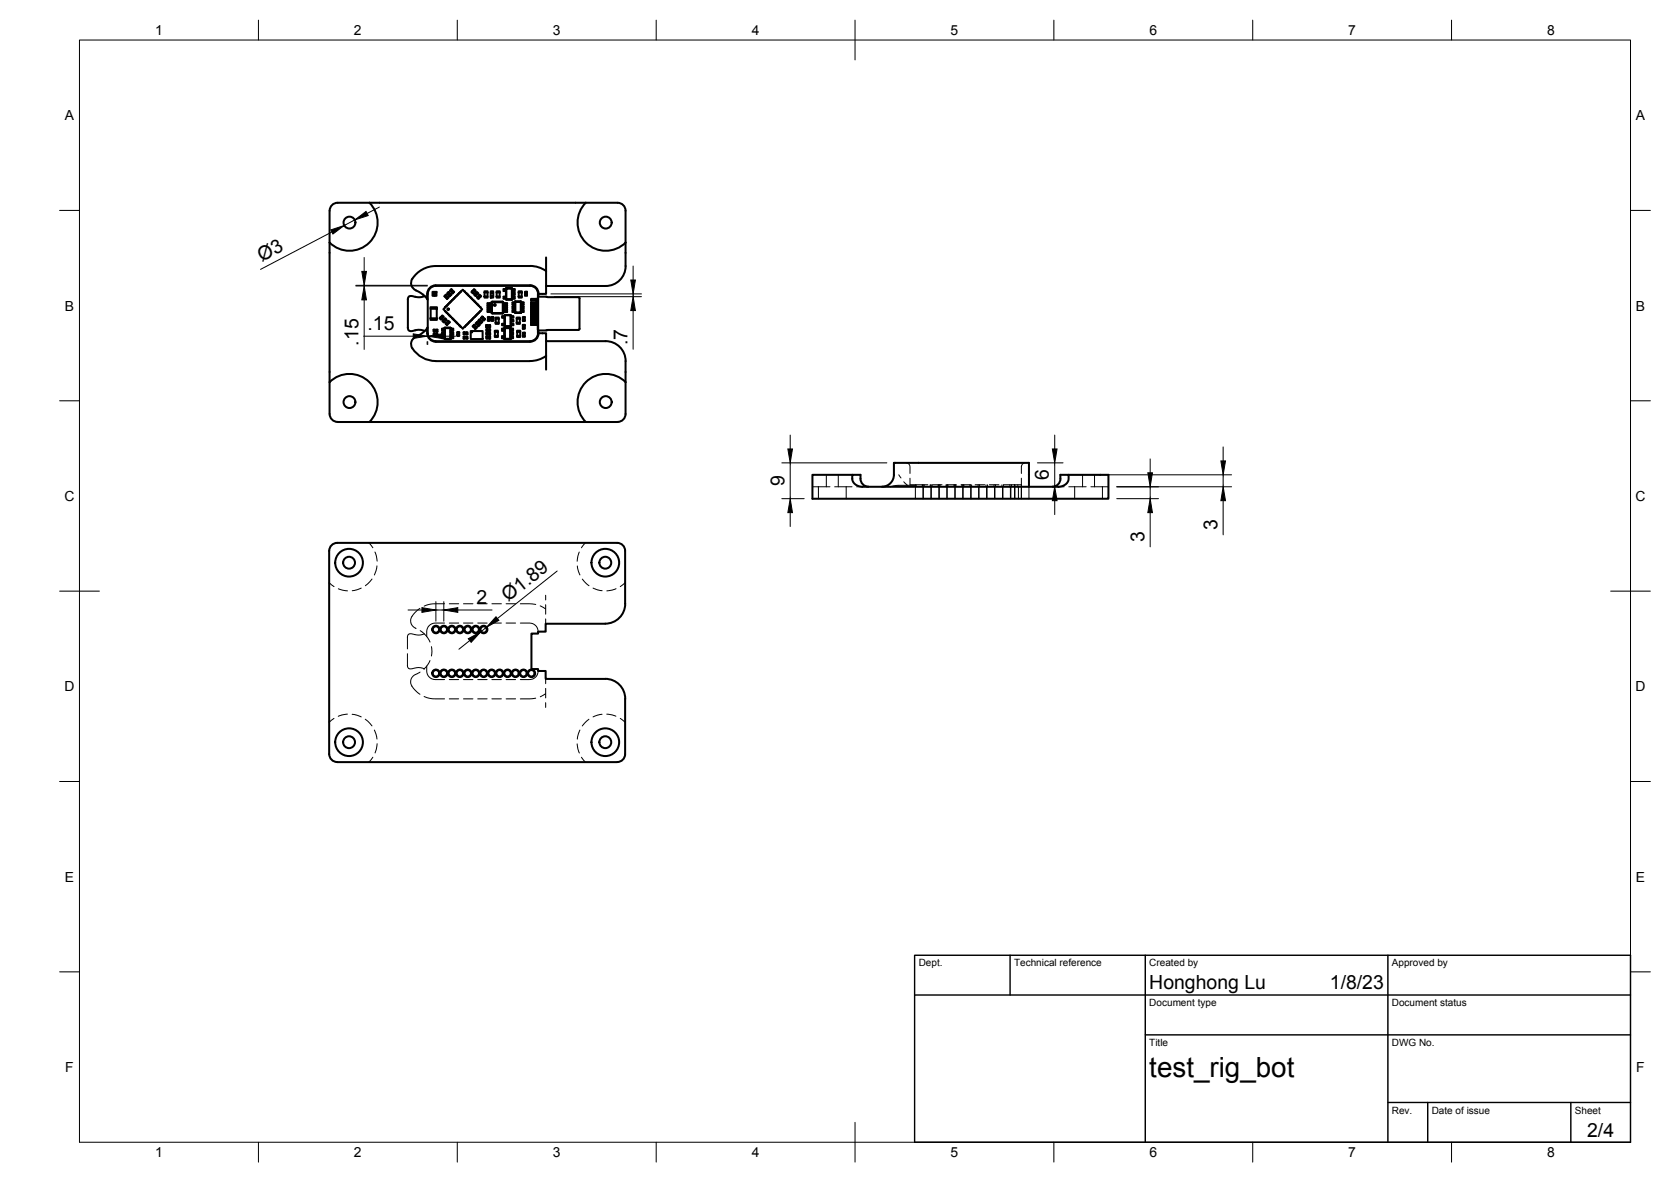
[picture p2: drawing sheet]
<svg xmlns="http://www.w3.org/2000/svg" width="420mm" height="297mm" viewBox="0 0 420 297" stroke-linecap="round" stroke-linejoin="round" font-family="sans-serif">
<!-- layer: Visible -->
<g fill="none" stroke="#000" stroke-width=".51">
<path d="M82.9 53v8M82.9 53a2 2 0 0 1 2-2h70.4a2 2 0 0 1 2 2M92.9 50.9a7.1 7.1 0 0 1 0 10 7.1 7.1 0 0 1-10 0M147.3 50.9a7.1 7.1 0 0 0 0 10 7.1 7.1 0 0 0 10 0M157.3 53v13.9M82.9 61v35M103.7 70a2.17 2.17 0 0 0 1.5 3.3l1.3 .9 .9 .9M104.4 74.6l-1.4-.2-.4 .7v7.4l.4 .7 .9-.1a3.9 3.9 0 0 1 2.9 .1M106.8 74.4l-.9 .3-1.5-.1M107.4 75.1l.1 .2M108.2 77.2h1.7v.4h-1.7zM108.3 77.6l-.1 2.8h1.7v-.4h-1.6"/>
<path d="M108.8 73.3h.9v1h-.9zM109.2 74.1l.1 .1zM109.2 73.8l.1 .1zM109.2 73.5l.1 .1zM109.8 77.6v2.4M111.1 79.4l.2-.1 .3 .3-.2 .2zM111.1 79.4l-.6 .6 .4 .3 .1-.1-.3-.4M111.4 79.7l-.4 .5M111.7 74.4l.4-.3 .5 .5-.3 .4zM111.9 78.1l.1 .2M112 77.1l-.1 .2M112 77.1h.1"/>
<path d="M112 78.3h.1M112.2 74.2l-.3 .4M112.3 78.5l.1 .1M112.4 76.8l-.1 .1M112.6 78.8l.1 .2M112.6 74.6l.2 .2-.4 .3-.1-.1M112.7 76.4l-.1 .2M112.8 73.4l.5 .5-.3 .4-.6-.6zM112.9 73.5l-.3 .4M112.9 76.2h.1M112.9 79.2l.2 .1M113 79.2h-.1"/>
<path d="M113.1 76.1l-.2 .1M113.1 73l.4-.3 .5 .5-.3 .4zM113.3 79.6l.2 .1M113.3 73.9l.2 .2-.4 .3-.1-.1M113.5 75.7l-.2 .1M113.6 72.8l-.3 .4M113.7 79.9l.1 .1M113.8 75.3l-.1 .2M113.8 75.3v.1M114 75.1h.1M114 73.2l.2 .2-.4 .3-.1-.1M114.2 75l-.2 .1"/>
<path d="M114.5 74.7l-.1 .1M114.7 74.4h.1M114.8 74.3h.1M114.8 74.3l-.1 .1M115.2 74l-.1 .1M115.6 73.6l-.2 .1M115.8 73.3v.1M115.9 73.2h.1M115.9 73.2l-.1 .1M116.4 72.8l4.8 4.9-4.8 4.9-4.9-4.9zM116.8 73.2h.1M116.8 73.2l.1 .1"/>
<path d="M116.9 73.3v.1M117.1 73.6l.2 .1M117.5 74l.1 .1M117.9 74.3h.1M117.9 74.3l.1 .1M118 74.4h.1M118.2 74.7l.1 .1M118.6 75l.1 .1M118.7 73.2l.3 .4-.1 .1-.4-.3zM119 75.3l-.1 .1M119 75.3l.1 .2M119 79.9l-.1 .1"/>
<path d="M119.1 75.5h-.1M119.1 72.8l.2-.1 .3 .3-.2 .2zM119.1 72.8l-.4 .4M119.3 75.7l.1 .1M119.4 73.9l.3 .4-.1 .1-.4-.3zM119.4 79.6l-.1 .1M119.4 73.2l-.4 .4M119.6 76.1l.1 .1M119.7 79.2l-.1 .1M119.8 73.5l.3 .4-.4 .4M119.8 73.5l.1-.1 .4 .3-.2 .2M119.8 73.5l-.4 .4"/>
<path d="M120 76.4l.1 .2M120.1 78.8l-.1 .2M120.3 76.8l.1 .1M120.4 78.5l-.1 .1M120.5 74.2l-.4 .4 .3 .4-.1 .1-.4-.3 .2-.2M120.5 74.2l.3 .4-.4 .4M120.5 74.2l.1-.1 .4 .3-.2 .2M120.7 78.3h.1M120.7 77.1h.1M120.7 77.1l.1 .2M120.8 78.1l-.1 .2M120.9 79.9l.4-.4 .1 .2-.3 .3z"/>
<path d="M121.1 80l.5 .6 .4-.4-.2-.1-.3 .3M121.4 79.7l.4 .4M121.8 74.5h.8v.3h-.8zM121.8 73.5h.8M121.8 73.5v-.3h.8v.3M121.8 73.5v1M122.6 73.5v1M122.6 76.2h.9l.2-.4h2.7l.2 .4h.9v.2h-.9v.3h.9v.2h-.9v.3h.9v.2h-.9v.3h.9v.2h-.9v.3h.9v.2h-.9l-.2 .4h-2.7l-.2-.4h-.9v-.2h.9v-.3h-.9v-.2h.9v-.3h-.9v-.2h.9v-.3h-.9v-.2h.9v-.3h-.9zM122.7 79.8v.9h.4v-.3M123.1 76.2v.2M123.1 76.7v.2M123.1 77.2v.2"/>
<path d="M123.1 77.7v.2M123.1 78.2v.2M123.1 79.8v-.1h-.4v.1h.4v.6M123.4 73.6h.6v.8h-.6zM123.4 73.2h.6v.4h-.6zM123.4 74.4h.6v.4h-.6zM123.5 79.7h.6v.1h-.6zM123.6 79.8l-.1 .9h.6v-.3h-.5M123.6 76l.1 2.6M123.6 78.6l.2 .1M123.8 75.9l-.1 .1M123.8 78.7h2.5"/>
<path d="M124 79.8v.6M124.6 79.8h.8v.3h-.8zM124.9 74.5h.8v.3h-.8zM124.9 73.5v1M125.6 73.5h-.7v-.3h.8l-.1 1.3M126.3 79.5h.6l.1-.4h1.4l.1 .4h.6v.3h-.6v.6h.6v.4h-.6v.6h.6v.3h-.6l-.1 .3h-1.4l-.1-.3h-.6v-.3h.6v-1.6h-.6zM126.3 76h-2.6v2.6h2.7M126.3 75.9l.1 .1M126.3 75.9l-2.5 .1M126.3 75.9l.2 .1M126.4 76l.1 2.6zM126.5 78.6l-.2 .1"/>
<path d="M126.6 79.5v.3M126.9 79.3h1.5v2.6M126.9 79.3h.1M126.9 79.3v2.6M126.9 72.7v.4M126.9 74.6v.4M127 79.2h.1M127 76.2v.2M127 76.7v.2M127 77.2v.2M127 77.7v.2M127 78.2v.2"/>
<path d="M127.2 75.2h1.6M127.2 72.5l1.5-.1 .1 .3M127.2 74.6h-.6v.4h.6M127.2 72.7h-.6v.4h.6M127.2 72.5v2.7M127.2 75.2h.2M127.2 75.2l.1 .1M127.2 72.5h.1M127.3 75.1v-2.6h1.4v2.7M127.3 75.3h1.4M127.3 72.4l.1 .1M128.4 79.2h-.1"/>
<path d="M128.4 79.3h.1M128.7 75.1l.1 .1M128.7 72.4l.1 .1M128.8 79.5v.3M128.8 75.2l-1.5 .1M128.8 72.7v2.5M128.8 72.7h.6v.4h-.6M128.8 74.6h.6v.4h-.6M128.8 73.6h.6v.5h-.6M128.9 76h.6l.1-.3h1.4l.1 2.9h-1.5l-.1-.2h-.6v-.5h.6v-.4h-.6v-.6h.6v-.4h-.6zM129.1 72.7v.4M129.1 73.6v.5"/>
<path d="M129.1 74.6v.4M129.2 76v.5M129.2 76.9v.6M129.2 77.9v.5M129.5 75.8v2.7l1.5 .1M129.5 75.8l.1 .1M129.6 75.8h1.4M129.6 78.5h-.1M129.6 75.9v2.6h1.3v-2.6M129.6 78.5v.1M130.4 74.5h.8v.3h-.8zM130.4 73.5h.8"/>
<path d="M130.4 73.5v-.3h.8v.3M130.4 73.5v1M131 75.8h-1.5M131 75.8h.1M131 75.8l-.1 .1M131.1 76h.6v.5h-.6M131.1 77.9h.6v.5h-.6M131.1 76.9h.6v.6h-.6M131.2 73.5v1M131.4 76v.5M131.4 76.9v.6M131.4 77.9v.5"/>
<path d="M131.5 79.7h.5v.7h-.5zM131.5 79.8h.5M132 74.1v.2h.5v-.2M132 73.3h.5v.8h-.5zM132 73.5h.5M133.3 71.7h-23.7a2.15 2.15 0 0 0-2.2 2.1v1.3M133.3 71.7a2.15 2.15 0 0 1 2.1 2.1M133.5 75.9h1.7v.3h-1.7zM133.5 76.4h1.7v.3h-1.7zM133.5 76.9h1.7v.3h-1.7zM133.5 77.4h1.7v.3h-1.7zM133.5 77.9h1.7v.3h-1.7z"/>
<path d="M133.5 78.4h1.7v.3h-1.7zM133.5 78.9h1.7v.3h-1.7zM133.5 79.4h1.7v.3h-1.7zM133.5 79.9h1.7v.3h-1.7zM134.7 75.1h-1.2v.3l1.7 .2M134.7 75.1l.3 .2M135 75.2l.2 .1M135.2 74.8v8M135.3 74.7h.1M135.3 73.9v.9M135.3 73.8a1.97 1.97 0 0 0-2-2h-23.7a2.04 2.04 0 0 0-2.1 2.1l.1 9.8a2.04 2.04 0 0 0 2 2.1l23.7-.1a2.19 2.19 0 0 0 2-2.9M137.3 74.6h-2v8.4h2"/>
<path d="M137.3 64.7v9.2h-1.9v.4h-.1M137.3 74.6l8.1 .1a1 1 0 0 1 .3 1.2v5.8a.95 .95 0 0 1-.3 1.2l-8.1 .1M137.3 68.1l-1.6-.8-1.8-.4h-24.3a7 7 0 0 0-5.9 3.2M157.3 66.9a5 5 0 0 1-5 5h-15M82.9 96a7.1 7.1 0 0 1 10 0 7.1 7.1 0 0 1 0 10.1M82.9 96v8M103.7 87.5a7 7 0 0 0 5.9 3.2M107.4 82.5l-.9 .9-1.3 .9a2.16 2.16 0 0 0-1.5 3.2M107.4 82.5a2.88 2.88 0 0 0 1.1 3.1l1.1 .3M107.5 82.3l-.1 .2M109 82.9h.8v.5h-.8zM109.2 83.8l.6 .1"/>
<path d="M109.2 83.9v.5M109.2 83.8h-.2v.6h.2M109.2 84.3h.6M109.2 82.9v.5M109.6 90.7h23.7M109.6 85.9h23.7M109.8 83.8h.2v.6h-.2zM109.8 82.9h.2v.5h-.2M111.4 80.5l-.2 .2 .4 .3 .1-.1M111.4 80.5l.3 .4M111.5 82.6v.5M111.5 83.6v.5"/>
<path d="M111.5 84.5v.5M111.8 82.5h1.5M111.8 84.5h-.7v.5h.7M111.8 82.6h-.7v.5h.7M111.8 83.6h-.7v.5h.7M111.8 82.5v2.5M111.8 80.1l.2-.1 .3 .3-.2 .2zM111.8 85l.1 .2h1.3v-.1v.1M111.8 82.5h.1v2.6h1.3v-2.6h.1M111.8 85.1l.1 .1M111.8 80.1l-.4 .4M111.9 82.4h1.3"/>
<path d="M112.1 80.4l-.4 .5M112.2 81.2l-.2 .1 .4 .4 .1-.2M112.6 80.8l.1-.2 .4 .4-.6 .5-.3-.3zM112.6 80.8l.3 .3M113.2 82.4l-1.4 .1M113.2 82.4l.1 .1M113.3 82.5v2.7h-1.5v-.2M113.3 82.6h.7v.5h-.7M113.3 84.5h.7v.5h-.7M113.3 83.6h.7v.5h-.7M113.7 82.6v.5M113.7 83.6v.5"/>
<path d="M113.7 84.5v.5M114 80.3l.2 .1M114 80.2v.1M114.4 80.6l.1 .1M114.7 81l.1 .1M114.7 81h.1M114.9 81.1h-.1M115 83.4h.5v.3h-.5zM115 84.3v.1h.5v-.1M115 83.7v.6M115 84.3h.5M115.1 81.3l.1 .1"/>
<path d="M115.4 83.7v.6M115.4 81.7l.2 .1M115.8 82l.1 .2M115.9 82.2h.1M116.8 84.6h-.2v.5h.2M116.8 84.6h.8v.5h-.8zM116.8 83.5h-.2v.5h.2M116.8 83.5h.8v.5h-.8zM116.8 82.2h.1M116.9 82l-.1 .2M117.3 81.7l-.2 .1M117.3 83.5v.5"/>
<path d="M117.3 84.6v.5M117.6 81.3l-.1 .1M117.9 81.1h.1M118 81h.1M118 81l-.1 .1M118.3 80.6l-.1 .1M118.4 83.2h2.9v2h-2.9zM118.7 80.2l-.1 .2M118.8 82l.4-.4 .5 .6-.3 .3zM119.3 81.8l-.3 .3M119.6 81.3l.3-.4 .6 .6-.4 .3zM119.7 82.2l.2 .1-.4 .4-.1-.2"/>
<path d="M120.1 81.1l-.4 .3M120.2 80.6l.4-.4 .1 .2-.3 .3zM120.4 80.7l.5 .6 .4-.4-.2-.1M120.5 81.5l.1 .1-.3 .4-.2-.2M120.7 80.4l.4 .4M121.1 80.8l-.3 .3M122.3 82.7h.1v.5h-.1zM122.3 83.7h.8v.4h-.8zM122.3 84.6h.8v.5h-.8zM122.3 81.7l.1 .1M122.3 82.2h.1M122.4 81.8h.1"/>
<path d="M122.4 81.7v.5M122.4 81.7h-.1v.5M122.4 82.1l-.1 .1M122.4 83.2h.7M122.4 82.2h.7M122.4 81.7h.7v.5M122.4 82.7h.7M122.4 83.7v.4M122.4 84.6v.5M122.7 80.4h.4M123.1 82.7v.5M123.1 82.7h.2v.5h-.2"/>
<path d="M123.1 83.7h.2v.4h-.2M123.1 84.6h.2v.5h-.2M123.1 81.8l.2-.1-.1 .5M123.1 82.1l.1 .1M123.1 82.2h.1M123.2 81.7h-.1v.5M124.4 84.4h.8v.3h-.8zM124.4 83.4v1M124.6 81.1h.8v.3h-.8zM124.7 80.1v1M125.2 83.4h-.8v-.3h.8v1.3M125.4 80.1v1"/>
<path d="M126.5 82.6v.5M126.5 84.5v.5M126.6 81.4v.3M126.8 82.5l1.5-.1 .1 .2M126.8 85.1h.2M126.8 85.1l.1 .1M126.8 82.5v2.6M126.8 82.5h.1M126.9 81.9l.1 .1M126.9 85.2h1.4M126.9 82.4l.1 .1M126.9 85.1v-2.6h1.4l.1 2.6-1.5 .1"/>
<path d="M126.9 81.9v-2.6l1.4-.1v2.8M127 82h1.4M128.3 82.4l.1 .1M128.4 82.6l-.1 2.6M128.4 81.9h.1M128.4 82.6l-.1-.3h-1.4l-.1 .3h-.6v.5h.6v1.4h-.6v.5h.6l.1 .2h1.4M128.4 82.6h.6v.5h-.6M128.4 84.5h.6v.5h-.6M128.4 83.6h.6v.5h-.6M128.4 81.9l-1.4 .1M128.7 82.6v.5M128.7 83.6v.5"/>
<path d="M128.7 84.5v.5M128.8 80.4v.4M128.8 81.4v.3M129.9 81.1h.8v.3h-.8zM129.9 80.1v-.3h.8v1.3M129.9 80.1h.8M129.9 80.1v1M130 84.4h.8v.3h-.8zM130 83.1h.8v.3h-.8zM130 83.4v1M130.8 83.4v1M131.5 84.4v.2h.5v-.2"/>
<path d="M131.5 83.6h.5v.8h-.5zM131.5 80.4v.3h.5v-.3M131.5 81.9v-.3h.5v.3M131.5 81.9h.5v.7h-.5zM131.5 83.8h.5M131.5 82.5h.5M133.5 80.4h1.7v.3h-1.7zM133.5 80.9h1.7v.3h-1.7zM133.5 81.4h1.7v.3h-1.7zM135.3 83.3h.1v.4M135.3 82.9h.1M135.4 83.7h1.9v9.2"/>
<path d="M135.4 83.7a2.15 2.15 0 0 1-2.1 2.2M137.3 85.7h15a5 5 0 0 1 5 5M137.3 89.4l-2.2 1.1-1.8 .2M157.3 90.7v13.3a2 2 0 0 1-2 2l-8 .1M157.3 96a7.1 7.1 0 0 0-10 0 7.1 7.1 0 0 0 0 10.1M82.9 104a2 2 0 0 0 2 2l8 .1M92.9 106.1h54.4M214.3 119.3h-10v6h74.4v-6h-10M221.8 122.3a2.99 2.99 0 0 0 3-3v-3h33.9v6M266.6 120.3v-1h2.1v1a2.42 2.42 0 0 1-2.6 2h-49.4l-1.4-.4a2 2 0 0 1-1-1.6v-1h2.1a2.27 2.27 0 0 0 2 3M266.6 120.3a2 2 0 0 1-2 2M152.2 156.7h-15v2h-1.9v.5h-1.7v8.9h1.7v.5h1.9v2h15a5 5 0 0 1 5 5"/>
<path d="M152.2 156.7a5 5 0 0 0 5-5v-13.3a2 2 0 0 0-2-2h-70.4a2 2 0 0 0-2 2v51.1a2.04 2.04 0 0 0 2 2M157.2 175.6v13.9a2 2 0 0 1-2 2M84.8 191.5h70.4"/>
<circle cx="87.9" cy="55.9" r="1.49"/>
<circle cx="152.3" cy="55.9" r="1.49"/>
<circle cx="112.7" cy="77.7" r=".2"/>
<circle cx="124.4" cy="76.6" r=".24"/>
<circle cx="118.6" cy="83.4" r=".12"/>
<circle cx="87.9" cy="101" r="1.49"/>
<circle cx="152.3" cy="101" r="1.49"/>
<circle cx="87.8" cy="141.4" r="1.49"/>
<circle cx="87.8" cy="141.4" r="3.5"/>
<circle cx="109.6" cy="158.2" r=".79"/>
<circle cx="109.6" cy="158.2" r=".94"/>
<circle cx="111.6" cy="158.2" r=".79"/>
<circle cx="111.6" cy="158.2" r=".94"/>
<circle cx="113.6" cy="158.2" r=".79"/>
<circle cx="113.6" cy="158.2" r=".94"/>
<circle cx="115.6" cy="158.2" r=".79"/>
<circle cx="115.6" cy="158.2" r=".94"/>
<circle cx="117.6" cy="158.2" r=".79"/>
<circle cx="117.6" cy="158.2" r=".94"/>
<circle cx="119.6" cy="158.2" r=".79"/>
<circle cx="119.6" cy="158.2" r=".94"/>
<circle cx="121.6" cy="158.2" r=".79"/>
<circle cx="121.6" cy="158.2" r=".94"/>
<circle cx="152.2" cy="141.4" r="1.49"/>
<circle cx="152.2" cy="141.4" r="3.5"/>
<circle cx="109.6" cy="169.2" r=".81"/>
<circle cx="109.6" cy="169.2" r=".94"/>
<circle cx="111.6" cy="169.2" r=".81"/>
<circle cx="111.6" cy="169.2" r=".94"/>
<circle cx="113.6" cy="169.2" r=".81"/>
<circle cx="113.6" cy="169.2" r=".94"/>
<circle cx="115.6" cy="169.2" r=".81"/>
<circle cx="115.6" cy="169.2" r=".94"/>
<circle cx="117.6" cy="169.2" r=".81"/>
<circle cx="117.6" cy="169.2" r=".94"/>
<circle cx="119.6" cy="169.2" r=".81"/>
<circle cx="119.6" cy="169.2" r=".94"/>
<circle cx="121.6" cy="169.2" r=".81"/>
<circle cx="121.6" cy="169.2" r=".94"/>
<circle cx="123.6" cy="169.2" r=".81"/>
<circle cx="123.6" cy="169.2" r=".94"/>
<circle cx="125.6" cy="169.2" r=".81"/>
<circle cx="125.6" cy="169.2" r=".94"/>
<circle cx="127.6" cy="169.2" r=".81"/>
<circle cx="127.6" cy="169.2" r=".94"/>
<circle cx="129.6" cy="169.2" r=".81"/>
<circle cx="129.6" cy="169.2" r=".94"/>
<circle cx="131.6" cy="169.2" r=".81"/>
<circle cx="131.6" cy="169.2" r=".94"/>
<circle cx="133.6" cy="169.2" r=".81"/>
<circle cx="133.6" cy="169.2" r=".94"/>
<circle cx="87.8" cy="186.5" r="1.49"/>
<circle cx="87.8" cy="186.5" r="3.5"/>
<circle cx="152.2" cy="186.5" r="1.49"/>
<circle cx="152.2" cy="186.5" r="3.5"/>
</g>
<!-- layer: Hidden -->
<g fill="none" stroke="#000" stroke-width=".25">
<path d="M207.8 119.3v3M210.8 119.3v3M226 119.3l.5 .8M227.8 116.3a1 1 0 0 1 1 1v1.7M257.8 116.3a1 1 0 0 0-1 1v1.7M272.2 119.3v3M275.2 119.3v3M92.8 136.4l.9 1.3M94.3 138.7l.5 2.3M145.6 138.7l-.5 2.3M147.2 136.4l-1 1.3M204.3 122.3h1.5"/>
<path d="M205.8 122.3h2.9M205.8 122.3v3M209.9 122.3h2.9M212.8 122.3h1.4M212.8 122.3v3M215.4 122.3h1.5M227.3 121.1l.9 .9M228.2 122h-2.8l-1.4 .3M228.2 122h1.9M228.8 120.2v1.6h4.5M230.1 121.8v.2M230.2 122.3v3"/>
<path d="M230.3 121.8v.5M231.9 121.8v.5M232.1 122.3v3M232.2 122.3v3M232.3 121.8v.5M233.9 121.8v.5M234.1 122.3v3M234.2 122.3v3M234.3 121.8v.5M234.5 121.8h2.4M235.9 121.8v.5M236.1 122.3v3"/>
<path d="M236.2 122.3v3M236.3 121.8v.5M237.9 121.8v.5M238.1 121.8h2.3M238.1 122.3v3M238.2 122.3v3M238.3 121.8v.5M239.9 121.8v.5M240.1 122.3v3M240.2 122.3v3M240.3 121.8v.5M241.6 121.8h2.4"/>
<path d="M241.9 121.8v.5M242.1 122.3v3M242.2 122.3v3M242.3 121.8v.5M243.9 121.8v.5M244.1 122.3v3M244.2 122.3v3M244.3 121.8v.5M245.2 121.8h2.4M245.9 121.8v.5M246.1 122.3v3M246.2 122.3v3"/>
<path d="M246.3 121.8v.5M247.9 121.8v.5M248.1 122.3v3M248.2 122.3v3M248.3 121.8v.5M248.8 121.8h2.4M249.9 121.8v.5M250.1 122.3v3M250.2 122.3v3M250.3 121.8v.5M251.9 121.8v.5M252.1 122.3v3"/>
<path d="M252.2 122.3v3M253.9 121.8v.5M254.1 122.3v3M254.2 122.3v3M254.3 121.8v.5M255.1 125.3v-3.5v3.5M255.9 121.8v.5M256.1 122.3v3M256.8 121.8h-4.5v.5M256.8 120.2v5.1M258.7 122.3v3M266.1 122.3h1.5"/>
<path d="M268.8 122.3h1.4M270.2 122.3h2.9M270.2 122.3v3M274.3 122.3h2.9M277.2 122.3h1.5M277.2 122.3v3M82.8 146.4l1.2 1M85.1 148l2.3 .5M90.8 147.8l-2.2 .6M93.5 145.5l-1.6 1.7M94.8 142.2l-.7 2.3M105.6 152.9a4.7 4.7 0 0 0-2.3 3.1 2.1 2.1 0 0 0 1.3 1.9"/>
<path d="M105.7 158.5l1 .8M111.8 151.7a10.4 10.4 0 0 0-5.1 .6h-.1M111.8 156.6h-2.3a2.17 2.17 0 0 0-2.2 2.1v1.3M113 151.7h2.3M113 156.6h2.3M116.5 151.7h2.4M116.5 156.6h2.4M120.1 151.7h2.4M120.1 156.6h2.4M123.7 151.7h2.4M123.7 156.6h2.4M127.3 151.7h2.3"/>
<path d="M127.3 156.6h2.3M130.8 151.7l3.9 .2M130.8 156.6h2.4a2.15 2.15 0 0 1 2.1 2.1M135.8 152.3l1.4 .7M137.2 149.6v1.2M137.2 152v2.4M137.2 155.5v1.2M145.2 142.2l.6 2.3M146.4 145.5l1.7 1.7M149.1 147.8l2.3 .6M154.9 147.9l-2.3 .6M157.2 146.4l-1.2 1"/>
<path d="M87.4 179.5l-2.4 .5M88.5 179.5l2.3 .7M102.4 164.3l.1 3.4 .5 .4 .8-.1a4.1 4.1 0 0 1 2.9 .1M105.6 168.9l-.3 .2a3.8 3.8 0 0 0-2 1.8v.4a4.7 4.7 0 0 0 2.3 3.2M106.6 175l.8 .3a11.7 11.7 0 0 0 4.4 .3M106.7 168.1l-.1 .1M107.3 167.4a2.69 2.69 0 0 0 1.3 3.2l3.2 .2M108.1 161.4l-.5-1-.9-1.1a5.9 5.9 0 0 1-3.3 0l-.7 .1-.3 .6v3.1M108.1 166l-.5 1-.9 1.1M108.5 162.5l.1 1.2-.1 1.2M113 175.6h2.3M113 170.8h2.3"/>
<path d="M116.5 175.6h2.4M116.5 170.8h2.4M120.1 175.6h2.4M120.1 170.8h2.4M123.7 175.6h2.4M123.7 170.8h2.4M127.3 175.6h2.3M127.3 170.8h2.3M134.7 175.5l-3.9 .1M135.3 168.6a2.11 2.11 0 0 1-2.1 2.2h-2.4M137.2 174.3l-1.4 .8M137.2 170.6v1.2"/>
<path d="M137.2 173v2.4M137.2 176.6v1.2M151.4 179.5l-2.3 .7M152.6 179.5l2.3 .5M84 180.5l-1.2 1M91.8 180.7l1.7 1.7M93.7 190.3l-.9 1.2M94.1 183.5l.7 2.2M94.8 186.9l-.5 2.3M145.1 186.9l.6 2.3M145.8 183.5l-.6 2.2M146.2 190.3l1 1.2"/>
<path d="M148.1 180.7l-1.7 1.7M156 180.5l1.2 1"/>
</g>
<!-- layer: BORDER -->
<g fill="none" stroke="#000" stroke-width=".25">
<path d="M20 10.1h390v276.9h-390zM65 5.1v5M115 5.1v5M165 5.1v5M215 5.1v10M265 5.1v5M315 5.1v5M365 5.1v5M15 52.9h5M410 52.9h5M15 100.7h5M410 100.7h5"/>
<path d="M15 148.6h10M405 148.6h10M15 196.4h5M410 196.4h5M15 244.2h5M410 244.2h5M65 287v5M115 287v5M165 287v5M215 282.1v9.9M265 287v5M315 287v5"/>
<path d="M365 287v5"/>
</g>
<!-- layer: TITLEBLOCK -->
<path d="M230 240.1h180v46.9h-180zM230 250h180M254 240.1v9.9M288 240.1v46.9M349 240.1v46.9M288 260.1h122M349 277.1h61M359 277.1v9.9M395 277.1v9.9" fill="none" stroke="#000" stroke-width=".36"/>
<!-- layer: FD_Dimensions -->
<g fill="none" stroke="#000" stroke-width=".25">
<path d="M83.4 58.3l-17.9 9.4M89.2 55.3l-2.6 1.4M95.4 52l-3.1 1.6M89.5 71.7h18M89.5 71.9h18M91.6 64.7v3.5M91.6 71.7v.2M91.6 75.4v12.4M138.5 73.9h22.8M139.4 74.6h21.9M159.2 66.9v3.5M159.2 73.9v.7"/>
<path d="M159.2 78v9.8M91.4 84.5h12.5M107.4 85.9v.7M107.4 84.5h.1M107.5 85.9v.7M111.1 84.5h3.5M196.6 116.3h26.4M198.7 109.3v3.5M198.7 116.3v9M260.8 116.3h6.5M265.2 109.3v3.5M265.2 116.3v6"/>
<path d="M268.7 119.3h41M289.2 115.3v3.5M307.6 112.3v3.5M307.6 119.3v3M196.6 125.3h5.6M198.7 128.8v3.5M265.2 125.8v3.5M280.8 122.3h28.9M280.8 125.3h10.5M289.2 122.3v3M289.2 128.8v8.6M307.6 125.8v8.6"/>
<path d="M102.6 153.3h3.5M109.6 151.2v4.9M109.6 153.3h2M111.6 151.2v4.9M115.1 153.3h8.6M122.3 157.6l-1.4 1.2M140.1 143.5l-15 11.9M118.1 161l-2.7 2.2"/>
</g>
<g fill="#000" stroke="#000" stroke-width=".25">
<path d="M83.2 57.8l3.4-1.1-2.9 2.1zM89.2 55.3l2.8-2.2 .6 1.1zM91 68.2h1.1l-.5 3.5zM91.6 71.9l.5 3.5h-1.1zM158.6 70.4h1.2l-.6 3.5zM159.2 74.6l.6 3.4h-1.2zM103.9 83.9l3.5 .6-3.5 .6zM107.5 84.5l3.6-.6v1.2zM198.1 112.8h1.2l-.6 3.5zM264.6 112.8h1.2l-.6 3.5zM288.6 118.8h1.2l-.6 3.5zM307 115.8h1.1l-.5 3.5z"/>
<path d="M198.7 125.3l.6 3.5h-1.2zM265.2 122.3l.6 3.5h-1.2zM289.2 125.3l.6 3.5h-1.2zM307.6 122.3l.5 3.5h-1.1zM106.1 152.7l3.5 .6-3.5 .6zM111.6 153.3l3.5-.6v1.2zM124.7 155l.7 .9-3.1 1.7zM117.8 160.5l3.1-1.7-2.4 2.6z"/>
</g>
<text font-size="7" x="289" y="270.6">test_rig_bot</text>
<g font-size="4.9">
<text x="65.8" y="65.8" transform="rotate(-28 65.8 65.8)">Ø3</text>
<text x="92.4" y="83">.15</text>
<text x="90.1" y="86.9" transform="rotate(-90 90.1 86.9)">.15</text>
<text x="157.8" y="86.8" transform="rotate(-90 157.8 86.8)">.7</text>
<text x="197.2" y="122.2" transform="rotate(-90 197.2 122.2)">9</text>
<text x="263.7" y="120.7" transform="rotate(-90 263.7 120.7)">6</text>
<text x="287.7" y="136.2" transform="rotate(-90 287.7 136.2)">3</text>
<text x="306.1" y="133.2" transform="rotate(-90 306.1 133.2)">3</text>
<text x="119.8" y="151.9">2</text>
<text x="127.8" y="151.3" transform="rotate(-38 127.8 151.3)">Ø1.89</text>
<text x="289" y="248.5">Honghong Lu</text>
<text x="334.4" y="248.5">1/8/23</text>
<text x="399.1" y="285.7">2/4</text>
</g>
<g font-size="3.5">
<text x="39" y="8.8">1</text>
<text x="89" y="8.8">2</text>
<text x="139" y="8.8">3</text>
<text x="189" y="8.8">4</text>
<text x="239" y="8.8">5</text>
<text x="289" y="8.8">6</text>
<text x="339" y="8.8">7</text>
<text x="389" y="8.8">8</text>
<text x="16.3" y="30.2">A</text>
<text x="411.3" y="30.2">A</text>
<text x="16.3" y="78">B</text>
<text x="411.3" y="78">B</text>
<text x="16.2" y="125.9">C</text>
<text x="411.2" y="125.9">C</text>
<text x="16.2" y="173.7">D</text>
<text x="411.2" y="173.7">D</text>
<text x="16.3" y="221.6">E</text>
<text x="411.3" y="221.6">E</text>
<text x="16.4" y="269.4">F</text>
<text x="411.4" y="269.4">F</text>
<text x="39" y="290.8">1</text>
<text x="89" y="290.8">2</text>
<text x="139" y="290.8">3</text>
<text x="189" y="290.8">4</text>
<text x="239" y="290.8">5</text>
<text x="289" y="290.8">6</text>
<text x="339" y="290.8">7</text>
<text x="389" y="290.8">8</text>
</g>
<g font-size="2.5">
<text x="231" y="242.9">Dept.</text>
<text x="255" y="242.9">Technical reference</text>
<text x="289" y="242.9">Created by</text>
<text x="350" y="242.9">Approved by</text>
<text x="289" y="252.8">Document type</text>
<text x="350" y="252.8">Document status</text>
<text x="289" y="262.9">Title</text>
<text x="350" y="262.9">DWG No.</text>
<text x="350" y="279.9">Rev.</text>
<text x="360" y="279.9">Date of issue</text>
<text x="396" y="279.9">Sheet</text>
</g>
</svg>
